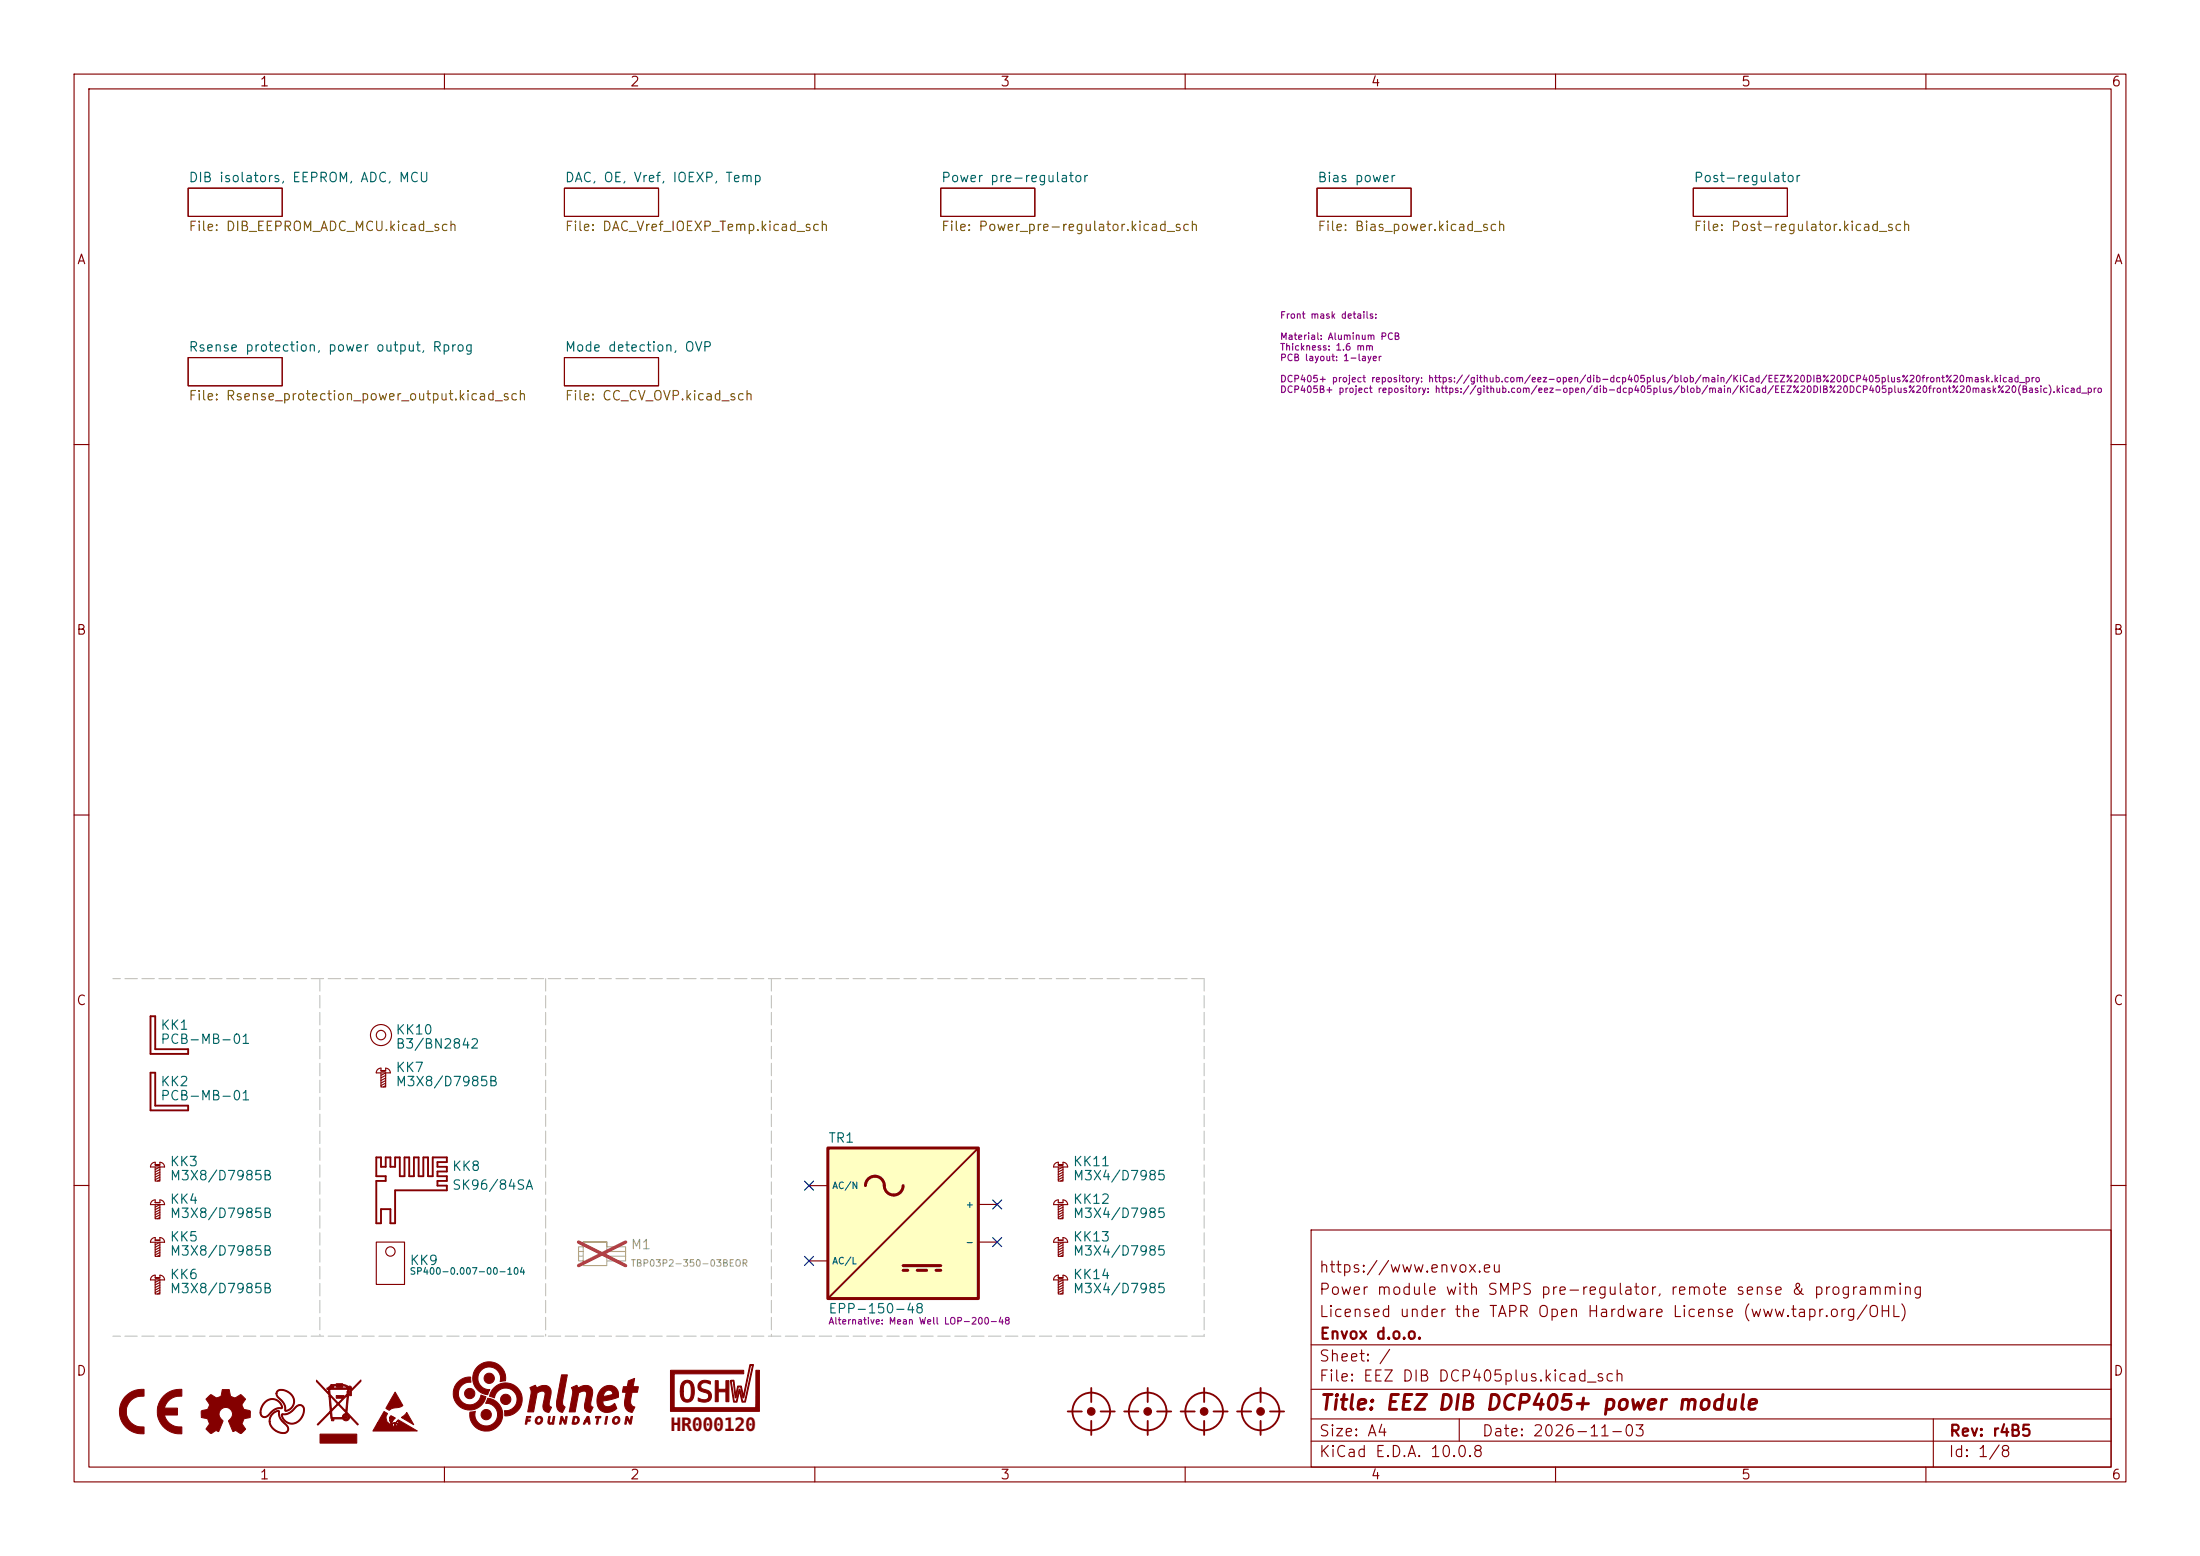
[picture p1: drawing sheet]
<svg xmlns="http://www.w3.org/2000/svg" width="297mm" height="210mm" viewBox="0 0 297 210" stroke-linecap="round" stroke-linejoin="round" font-family="sans-serif">
<g fill="none" stroke="#840000" stroke-width=".15">
<path d="M10 10h277v190h-277zM12 12h273v186h-273zM60 10v2M110 10v2M160 10v2M210 10v2M260 10v2M25.4 25.4h12.7v3.8h-12.7zM76.2 25.4h12.7v3.8h-12.7zM127 25.4h12.7v3.8h-12.7zM177.8 25.4h12.7v3.8h-12.7zM228.6 25.4h12.7v3.8h-12.7z"/>
<path d="M25.4 48.3h12.7v3.8h-12.7zM76.2 48.3h12.7v3.8h-12.7zM10 60h2M285 60h2M10 110h2M285 110h2M20.9 157.5v1.9h.7v-1.9l-.6 .3M21 157.2l-.1-.3a.64 .64 0 0 0-.6 .6h1.9a.65 .65 0 0 0-.6-.6v.3M21 157.2h.6zM21.6 159.2l-.3 .2M21.6 157.9l-.6 .3M21.6 158.2l-.6 .3"/>
<path d="M21.6 158.9l-.6 .3M21.6 158.5l-.6 .4M142.9 157.5v1.9h.6v-1.9l-.6 .3M142.9 157.2v-.3a.64 .64 0 0 0-.7 .6h1.9a.65 .65 0 0 0-.6-.6v.3M142.9 157.2h.6zM143.5 159.2l-.3 .2M143.5 157.9l-.6 .3M143.5 158.2l-.6 .3M143.5 158.9l-.6 .3M143.5 158.5l-.6 .4M10 160h2M20.9 172.7v1.9h.7v-1.9l-.6 .4"/>
<path d="M20.9 167.7v1.9h.7v-1.9l-.6 .3M20.9 162.6v1.9h.7v-1.9l-.6 .3M21 167.4l-.1-.4a.64 .64 0 0 0-.6 .7h1.9a.65 .65 0 0 0-.6-.7v.4M21 172.5h.6zM21 167.4h.6zM21 162.3h.6zM21.6 174.5l-.3 .1M21.6 169.4l-.3 .2M21.6 164.3l-.3 .2M21.6 173.1l-.6 .3M21.6 173.4l-.6 .4M21.6 174.1l-.6 .4"/>
<path d="M21.6 168l-.6 .3M21.6 168.4l-.6 .3M21.6 169l-.6 .4M21.6 162.9l-.6 .4M21.6 163.3l-.6 .3M21.6 164l-.6 .3M21.6 173.8l-.6 .3M21.6 168.7l-.6 .3M21.6 163.6l-.6 .4M21.6 172.1a.65 .65 0 0 1 .6 .6h-1.9a.64 .64 0 0 1 .6-.6l.1 .4M21.6 161.9a.65 .65 0 0 1 .6 .7h-1.9a.64 .64 0 0 1 .6-.7l.1 .4M21.6 162v.3"/>
<path d="M21.6 172.1v.4M142.9 172.7v1.9h.6v-1.9l-.6 .4M142.9 162.6v1.9h.6v-1.9l-.6 .3M142.9 167.7v1.9h.6v-1.9l-.6 .3M142.9 167.4v-.4a.64 .64 0 0 0-.7 .7h1.9a.65 .65 0 0 0-.6-.7v.4M142.9 172.5h.6zM142.9 162.3h.6zM142.9 167.4h.6zM143.5 174.5l-.3 .1M143.5 164.3l-.3 .2M143.5 169.4l-.3 .2M143.5 173.1l-.6 .3"/>
<path d="M143.5 173.4l-.6 .4M143.5 174.1l-.6 .4M143.5 162.9l-.6 .4M143.5 163.3l-.6 .3M143.5 164l-.6 .3M143.5 168l-.6 .3M143.5 168.4l-.6 .3M143.5 169l-.6 .4M143.5 173.8l-.6 .3M143.5 163.6l-.6 .4M143.5 168.7l-.6 .3M143.5 172.1a.65 .65 0 0 1 .6 .6h-1.9a.64 .64 0 0 1 .7-.6v.4"/>
<path d="M143.5 161.9a.65 .65 0 0 1 .6 .7h-1.9a.64 .64 0 0 1 .7-.7v.4M143.5 162v.3M143.5 172.1v.4M177 166h108v32h-108zM285 160h2M60 198v2M110 198v2M160 198v2M177 194.5h108M177 191.5h108M177 187.5h108M177 181.5h108"/>
<path d="M197 191.5v3M210 198v2M260 198v2M261 191.5v6.5"/>
</g>
<g fill="#840000" stroke="#840000" stroke-width=".14">
<path d="M28.1 188.5a.39 .39 0 0 1 .3-.3 .39 .39 0 0 1 .4 .2 .65 .65 0 0 0 1.1-.1l.1-.8h.9l.1 .5a.65 .65 0 0 0 .4 .6 .65 .65 0 0 0 .7-.2 .38 .38 0 0 1 .4-.2 .38 .38 0 0 1 .3 .3l.4 .3-.4 .6a.64 .64 0 0 0 0 .7 .64 .64 0 0 0 .7 .2l.3 .2v.8l-.6 .1a.45 .45 0 0 0-.4 .5l-.1 .3 .5 .7-.3 .3a.41 .41 0 0 1-.3 .3 .41 .41 0 0 1-.4-.2l-.4-.2-.4 .1-.6-1.4a.94 .94 0 0 0 .4-1.5 .94 .94 0 0 0-1.5 .1 .99 .99 0 0 0 .4 1.4l-.6 1.4-.4-.1-.6 .4-.7-.6 .5-.7-.1-.3a.54 .54 0 0 0-.7-.5l-.3-.1v-.8l.1-.1 .3-.1a.64 .64 0 0 0 .6-.4 .64 .64 0 0 0-.2-.7l-.2-.4z"/>
<path d="M92.2 186.5a.95 .95 0 0 1 1.1-.1 .95 .95 0 0 1 .4 1 1.79 1.79 0 0 1-.5 1.8h-.5a.94 .94 0 0 1-.8-1l-.1-.4h.4l.1 .5a.53 .53 0 0 0 .5 .6 .53 .53 0 0 0 .5-.6v-.3a1.4 1.4 0 0 0-.3-1.3 .64 .64 0 0 0-.7 .8l-.1 .3h-.4l.1-.8z"/>
<path d="M94.5 186.5a1.12 1.12 0 0 1 1.4 0v.3l-.2-.1a.71 .71 0 0 0-1.1 .4 .72 .72 0 0 0 .8 .5 .86 .86 0 0 1 .6 1.1 .86 .86 0 0 1-1.1 .5l-.6-.1v-.4a1.03 1.03 0 0 0 1.3 0 .53 .53 0 0 0 0-.6 .53 .53 0 0 0-.5-.2 .8 .8 0 0 1-.8-.5 .8 .8 0 0 1 .2-.9z"/>
<path d="M96.6 186.3h.4v1.2h1v-1.2h.4v2.9h-.4v-1.4h-1v1.4h-.4z"/>
<path d="M98.6 186.4l.5-.1 .2 1.9 .3-1.1h.4h.1l.3 1.2 .8-4.1h.5l-1.1 5h-.4l-.4-1.4-.3 1.4h-.2a.22 .22 0 0 1-.3 0 .22 .22 0 0 1 0-.3l-.4-2.5h.1l.4 2.5a.19 .19 0 0 0 .2 .2 .19 .19 0 0 0 .2-.2l.3-1.4 .4 1.2a.29 .29 0 0 0 0 .3 .29 .29 0 0 0 .3 .1l1.1-4.8a.3 .3 0 0 0-.4 .4l-.8 4-.1-.1-.3-1.4h-.3l-.2 1a.35 .35 0 0 1-.2 .5l-.3-2.3z"/>
<path d="M90.5 184.9h9.9v.5h-9.4v4.6h11v-5.1h.5v5.6h-12z"/>
<path d="M16.9 188.5a3.1 3.1 0 0 1 2.5-1v.9a2.1 2.1 0 0 0-2.3 2.1 2.1 2.1 0 0 0 2.3 2.1v.9a3 3 0 0 1-3-1.6 3 3 0 0 1 .5-3.4z"/>
<path d="M22.1 188.4a3.1 3.1 0 0 1 2.4-.9v.9a2.12 2.12 0 0 0-2.3 1.6h1.8v1h-1.8a2.12 2.12 0 0 0 2.3 1.6v.9a3 3 0 0 1-3-1.7 3 3 0 0 1 .6-3.4z"/>
</g>
<g fill="none" stroke="#840000" stroke-width=".25">
<path d="M20.3 137.2h.7v4.4h4.4v.6h-5.1zM20.3 144.8h.7v4.4h4.4v.7h-5.1zM144.1 190.5h1.9M147.3 187.3v1.9M147.3 191.8v1.9M148.6 190.5h1.9M151.8 190.5h1.9M154.9 187.3v1.9M154.9 191.8v1.9M156.2 190.5h1.9M159.4 190.5h1.9M162.6 187.3v1.9"/>
<path d="M162.6 191.8v1.9M163.8 190.5h1.9M167 190.5h1.9M170.2 187.3v1.9M170.2 191.8v1.9M171.4 190.5h2"/>
<circle cx="147.3" cy="190.5" r="2.54"/>
<circle cx="154.9" cy="190.5" r="2.54"/>
<circle cx="162.6" cy="190.5" r="2.54"/>
<circle cx="170.2" cy="190.5" r="2.54"/>
</g>
<g fill="#840000" stroke="#840000" stroke-width=".15">
<circle cx="170.2" cy="190.5" r=".51"/>
<circle cx="154.9" cy="190.5" r=".51"/>
<circle cx="162.6" cy="190.5" r=".51"/>
<circle cx="147.3" cy="190.5" r=".51"/>
</g>
<path d="M78.1 168.9h.6M78.1 169.5h.6M78.7 167.6h3.2zM81.9 168.3h2.6v1.9h-2.6v.6h-3.2v-3.2v.7h-.6v1.9h.6M81.9 167.6v.7zM81.9 168.9h2.6M81.9 169.5h2.6M81.9 168.3v1.9" fill="none" stroke="#a1a1a1" stroke-width=".15"/>
<path d="M78.1 167.6l6.4 3.2M84.5 167.6l-6.4 3.2" fill="none" stroke="#e12e31" stroke-width=".46"/>
<path d="M111.8 154.9h20.3v20.4h-20.3z" fill="#ffffc2"/>
<path d="M111.8 154.9h20.3v20.4h-20.3zM116.8 160a1.29 1.29 0 0 1 1.4-1.2 1.29 1.29 0 0 1 1.2 1.4 1.27 1.27 0 0 0 1.4 1.1 1.27 1.27 0 0 0 1.1-1.3M121.9 170.8h5.1M121.9 171.5h.7M123.8 171.5h1.3M126.4 171.5h.6" fill="none" stroke="#840000" stroke-width=".41"/>
<path d="M50.8 156.2h.6v1.3h.7v-1.3h.6v1.3h.6v-1.3h.7v2.6h.6v-2.6h.6v2.6h.7v-2.6h.6v2.6h.6v-2.6h.7v2.6h.6v-2.6h1.9v.6h-1.2v.7h1.2v.6h-1.2v.7h1.2v.6h-1.2v.6h1.2v.7h-7v4.4h-.6v-1.9h-1.3v1.9h-.6v-5.7h1.3v-.6h-1.3zM132.1 154.9l-20.3 20.4" fill="none" stroke="#840000" stroke-width=".25"/>
<g fill="none" stroke="#840000" stroke-width=".15">
<path d="M51.4 144.8v1.9h.7v-1.9M51.4 144.5v-.3a.64 .64 0 0 0-.6 .6h1.9a.65 .65 0 0 0-.6-.6v.3M51.4 144.5h.7zM52.1 146.5l-.4 .2M52.1 145.2l-.7 .3M52.1 145.5l-.7 .3M52.1 146.2l-.7 .3M52.1 145.8l-.7 .4M52.1 144.8l-.7 .3M50.8 167.6h3.8v5.8h-3.8zM109.2 170.2h2.6M109.2 160h2.6"/>
<path d="M132.1 162.6h2.5M132.1 167.6h2.5"/>
<circle cx="51.4" cy="139.7" r=".63"/>
<circle cx="51.4" cy="139.7" r="1.42"/>
<circle cx="52.7" cy="168.9" r=".63"/>
</g>
<g fill="#840000" stroke="#840000" stroke-width=".14">
<path d="M61.8 186.6a2.14 2.14 0 0 1 1.7-.7l.1 .7a1.54 1.54 0 0 0-1.7 1.3 1.54 1.54 0 0 0 1.3 1.7 1.54 1.54 0 0 0 1.7-1.3l.7 .2a2.21 2.21 0 0 1-3.2 1.6 2.21 2.21 0 0 1-.6-3.5z"/>
<path d="M63.4 190.6l.8-.1a1.53 1.53 0 0 0 1.2 1.9 1.53 1.53 0 0 0 1.8-1.4 1.53 1.53 0 0 0-1.6-1.6l.2-.7a2.22 2.22 0 0 1 2 2.5 2.22 2.22 0 0 1-2.5 1.9 2.22 2.22 0 0 1-1.9-2.5z"/>
<path d="M64.5 184.4a2.23 2.23 0 0 1 2.6-.3 2.23 2.23 0 0 1 1.1 2.3l-.7 .1a1.53 1.53 0 0 0-1.2-2 1.53 1.53 0 0 0-1.8 1.4 1.53 1.53 0 0 0 1.6 1.7l-.2 .6a2.16 2.16 0 0 1-2-1.5 2.16 2.16 0 0 1 .6-2.3z"/>
<path d="M66.7 187.2a2.23 2.23 0 0 1 3.7 .9 2.23 2.23 0 0 1-2.3 3v-.7a1.54 1.54 0 0 0 1.7-1.3 1.54 1.54 0 0 0-1.3-1.7 1.54 1.54 0 0 0-1.8 1.3l-.6-.3 .2-.6z"/>
<path d="M71.1 191.2h.6l-.1 .2h-.3l-.1 .2h.4v.2h-.4l-.1 .4h-.2z"/>
<path d="M72.5 191.3a.52 .52 0 0 1 .8 .3 .52 .52 0 0 1-.7 .6 .42 .42 0 0 1-.3-.4h.2a.32 .32 0 0 0 .4 .2 .32 .32 0 0 0 .1-.5l-.1-.1a.36 .36 0 0 0-.4 .4h-.2z"/>
<path d="M71.5 187.3l.8-.3 .1 .3a1.32 1.32 0 0 1 1.9 .1 4.8 4.8 0 0 1-.2 2l.1 .3 .3 .2-.4 .7a.79 .79 0 0 1-.7-.4 .79 .79 0 0 1 0-.8v-.3a1.42 1.42 0 0 0 0-1.3h-.2a.67 .67 0 0 0-.8 .8l-.4 2h-.8l.3-1.3a3 3 0 0 0 .1-2z"/>
<path d="M74.1 191.2h.2a.7 .7 0 0 0 0 .8l.3-.1 .1-.7h.2l-.1 1h-.2a.42 .42 0 0 1-.6-.2z"/>
<path d="M75.8 185.6h.8l-.5 2.5a2.89 2.89 0 0 0 0 1.6l.2 .2-.3 .7a.79 .79 0 0 1-.9-1z"/>
<path d="M75.7 191.2h.2l.4 .7 .1-.7h.2l-.2 1h-.2l-.3-.7-.2 .7h-.2z"/>
<path d="M77.4 191.2a.57 .57 0 0 1 .8 .5 .57 .57 0 0 1-.8 .5h-.2l.1-.1 .2-.1a.36 .36 0 0 0 .5-.2 .36 .36 0 0 0-.4-.4l-.1 .6h-.2z"/>
<path d="M79.3 191.2h.2l.1 .8a.14 .14 0 0 1 0 .2 .14 .14 0 0 1-.1 0l-.1-.3h-.3l-.2 .3h-.1a.48 .48 0 0 1 .6-.4l-.1-.4-.1 .4h-.3z"/>
<path d="M77.1 187.3l.8-.3 .1 .3a1.33 1.33 0 0 1 1.9 .1l.1 .6-.2 1.2a.58 .58 0 0 0 .2 .8l-.2 .5a.54 .54 0 0 1-.9-.4v-.5l.2-1.1a.51 .51 0 0 0-.1-.7 .51 .51 0 0 0-.6 .1l-.3 .1-.5 2.6h-.8l.3-1.6a2.29 2.29 0 0 0 0-1.7z"/>
<path d="M80.4 191.2h.7v.2h-.3l-.1 .6a.13 .13 0 0 1 0 .2 .13 .13 0 0 1-.2 0 .13 .13 0 0 1 0-.2l.1-.6h-.2z"/>
<path d="M81.8 191.2h.2v.1l-.2 .9h-.1z"/>
<path d="M81.2 187.5a1.28 1.28 0 0 1 1.6-.4 1.28 1.28 0 0 1 .6 1.5l-1.9 .5a.59 .59 0 0 0 .1 .7 .59 .59 0 0 0 .8 0l.6-.4 .3 .7a1.53 1.53 0 0 1-1.9 .4 1.53 1.53 0 0 1-.8-1.8l.1-.2h.7l1.1-.2a.25 .25 0 0 0 .2-.2 .25 .25 0 0 0-.1-.3 .75 .75 0 0 0-.8 0 .75 .75 0 0 0-.4 .7h-.7l.1-.5z"/>
<path d="M82.8 191.4a.52 .52 0 0 1 .9 .1 .52 .52 0 0 1-.5 .7h-.1a.41 .41 0 0 1-.4-.4h.2a.33 .33 0 0 0 .5 .1 .33 .33 0 0 0-.1-.5h-.2l-.2 .4h-.2z"/>
<path d="M84.5 191.2h.2l.4 .6a.6 .6 0 0 1 .2-.6h.1l-.2 .7a.2 .2 0 0 1-.1 .3 .2 .2 0 0 1-.2-.2l-.2-.5-.2 .7h-.2z"/>
<path d="M84.8 186.4l.9-.4-.2 1.1 .7 .1-.2 .7h-.7l-.1 .7a.9 .9 0 0 0 .5 1.3l-.3 .7a.99 .99 0 0 1-1.1-1.3l.2-1.4h-.5v-.1l.2-.6 .5-.1z"/>
<path d="M53.3 187.9l1.1 1.8-.5 .2-1 .2-.3 .3-.5-.3z"/>
<path d="M51.8 190.5l.5 .3v.1a.87 .87 0 0 0-.1 .9l.1 .2 .2 .2 .1 .3 .4-.1 .1 .1 .2-.2a.18 .18 0 0 0 .2 .2 .18 .18 0 0 0 .1-.2 .18 .18 0 0 0-.2-.2l-.1 .2a.15 .15 0 0 0-.1-.2 .15 .15 0 0 0-.2 .1v.2h-.3l-.1-.8a.35 .35 0 0 1 .2-.5l-.1 .2v.2a.23 .23 0 0 0-.1 .3 .23 .23 0 0 0 .3 .1l-.1-.4v-.3l.1-.1a.37 .37 0 0 0 .1 .6v-.5l.1 .3v-.2l.3 .1-.4 .4-.1 .5 .3-.3h.3a.14 .14 0 0 0 .2 .2 .15 .15 0 0 0 0-.3 .14 .14 0 0 0-.2 .1h-.1l.4-.4 2.5 1.5h-6l.6-1h1.4l.2 .4v-.3l-.1-.1h-1.5z"/>
<path d="M54.2 191.3l.7-.7 1 1.7z"/>
<path d="M42.7 186.3l1.7 1.7-.1-.5h.2l.1 .7 1.1 1.2 .6-.7h-.9v-.3h1l.1 .1a.64 .64 0 0 1 .8-.3v-.3l-.2 .3h-.3l.2-.7h-2.9v-.2h2.8l-.2-.2-.4-.1v.2h-.9v-.2l-.4 .1v.2h-.3v-.1l-.4 .1 .3-.3h1.5v-.1l-1.5 .1 .1-.1 .7-.1h.9l.8 .3a.24 .24 0 0 1 .3 .2 .24 .24 0 0 1-.3 .3v.2h.1l1.5-1.6v.2l-1.3 1.4v.6h-.4l-.1 1.7a.7 .7 0 0 0 .3 .9l1.2 1.2-.1 .1-1.1-1.1a.53 .53 0 0 1-.4 .5 .53 .53 0 0 1-.6-.2h-1.1v.3h-.4l-.1-1.1-1.7 1.6h-.1l1.8-1.8h.2v.8h1.7v.1a.25 .25 0 0 0 .4 .1 .25 .25 0 0 0-.1-.5 .25 .25 0 0 0-.3 .3h-.3v-.2l.2-.2 .2-.1 .1-.2-1-1-.9 .9h-.2l-.2-2.1h.2l.1 1.9 .8-.8h.3l.9 .9 .2-2-1.1 1.1h-.3l-.9-1-.2-.1v-.2l-1.7-1.7z"/>
<path d="M43.2 193.6h5v1.2h-5z"/>
<path d="M35.8 189.2a1.35 1.35 0 0 1 1.4-.4 1.35 1.35 0 0 1 .9 1.3 2.08 2.08 0 0 0-1.9 1 .63 .63 0 0 1-.7 .2 .63 .63 0 0 1-.4-.6h.1a.57 .57 0 0 0 .6 .5 .57 .57 0 0 0 .5-.4 2.05 2.05 0 0 1 1.7-.9 1.34 1.34 0 0 0-1.2-1 1.34 1.34 0 0 0-1.4 .9l-.2 .9h-.1a2.04 2.04 0 0 1 .7-1.5z"/>
<path d="M36.8 190.7l.4-.2a.32 .32 0 0 1 .3-.2 .32 .32 0 0 1 .2 .2 2.23 2.23 0 0 0 1.1 1.9 .68 .68 0 0 1 0 .9 .68 .68 0 0 1-.8 .2 1.91 1.91 0 0 1-1.7-1.6h.2a1.71 1.71 0 0 0 2.2 1.3 .72 .72 0 0 0-.4-1.1 1.89 1.89 0 0 1-.7-1.6h-.1a1.37 1.37 0 0 0-1 1.4h-.2a1.45 1.45 0 0 1 .5-1.2z"/>
<path d="M37.4 187.7a1.62 1.62 0 0 1 2.3 1.7 1.13 1.13 0 0 1-1.2 1 1.87 1.87 0 0 0-1-1.8l-.2-.5h.1l.1 .3a2.3 2.3 0 0 1 1.1 1.9 1.26 1.26 0 0 0 1-1.2 1.26 1.26 0 0 0-.9-1.3 .9 .9 0 0 0-1.3 .2v.1h-.1z"/>
<path d="M38 190.9l.1-.1a2.02 2.02 0 0 0 1.9-1 .68 .68 0 0 1 .8-.1 .68 .68 0 0 1 .3 .8 1.68 1.68 0 0 1-2.3 1.6l-.6-.6-.2-.5h.1a1.37 1.37 0 0 0 1.3 1.1 1.37 1.37 0 0 0 1.4-1 .92 .92 0 0 0-.2-1.4h-.3l-.2 .2a2.02 2.02 0 0 1-1.9 1l-.2 .1z"/>
<circle cx="63.4" cy="188.1" r=".69"/>
<circle cx="65.6" cy="190.9" r=".7"/>
<circle cx="66" cy="186" r=".69"/>
<circle cx="68.3" cy="188.9" r=".69"/>
<circle cx="46.7" cy="191.3" r=".17"/>
</g>
<path d="M43.2 132.1v48.2M73.7 132.1v48.2M104.1 132.1v48.2M162.6 132.1h-147.4M162.6 132.1v48.2M162.6 180.3h-147.4" fill="none" stroke="#c2c2c2" stroke-width=".15" stroke-dasharray="1.7 .6"/>
<path d="M108.6 159.4l1.2 1.2M109.8 159.4l-1.2 1.2M108.6 169.6l1.2 1.2M109.8 169.6l-1.2 1.2M134 167l1.2 1.2M134 162l1.2 1.2M135.2 167l-1.2 1.2M135.2 162l-1.2 1.2" fill="none" stroke="#000084" stroke-width=".15"/>
<text font-size="2.5" fill="#840000" x="90.5" y="193.2">HR000120</text>
<text font-size="2" fill="#840000" x="178" y="190.8">Title: EEZ DIB DCP405+ power module</text>
<g font-size="1.5" fill="#840000">
<text x="178" y="172.1">https://www.envox.eu</text>
<text x="178" y="178.1">Licensed under the TAPR Open Hardware License (www.tapr.org/OHL)</text>
<text x="178" y="175.1">Power module with SMPS pre-regulator, remote sense &amp; programming</text>
<text x="178" y="184.1">Sheet: /</text>
<text x="178" y="181.1">Envox d.o.o.</text>
<text x="178" y="186.8">File: EEZ DIB DCP405plus.kicad_sch</text>
<text x="178" y="197">KiCad E.D.A. 10.0.8</text>
<text x="178" y="194.2">Size: A4</text>
<text x="200" y="194.2">Date: 2026-11-03</text>
<text x="263" y="197">Id: 1/8</text>
<text x="263" y="194.2">Rev: r4B5</text>
</g>
<g font-size="1.3" fill="#840000">
<text x="35" y="12">1</text>
<text x="85" y="12">2</text>
<text x="135" y="12">3</text>
<text x="185" y="12">4</text>
<text x="235" y="12">5</text>
<text x="285" y="12">6</text>
<text x="10.3" y="36">A</text>
<text x="285.3" y="36">A</text>
<text x="10.2" y="86">B</text>
<text x="285.2" y="86">B</text>
<text x="10.2" y="136">C</text>
<text x="285.2" y="136">C</text>
<text x="10.2" y="186">D</text>
<text x="285.2" y="186">D</text>
<text x="35" y="200">1</text>
<text x="85" y="200">2</text>
<text x="135" y="200">3</text>
<text x="185" y="200">4</text>
<text x="235" y="200">5</text>
<text x="285" y="200">6</text>
</g>
<g font-size="1.3" fill="#006464">
<text x="25.4" y="24.9">DIB isolators, EEPROM, ADC, MCU</text>
<text x="76.2" y="24.9">DAC, OE, Vref, IOEXP, Temp</text>
<text x="127" y="24.9">Power pre-regulator</text>
<text x="177.8" y="24.9">Bias power</text>
<text x="228.6" y="24.9">Post-regulator</text>
<text x="25.4" y="47.8">Rsense protection, power output, Rprog</text>
<text x="76.2" y="47.8">Mode detection, OVP</text>
<text x="21.6" y="139.3">KK1</text>
<text x="21.6" y="141.2">PCB-MB-01</text>
<text x="53.3" y="139.9">KK10</text>
<text x="53.3" y="141.8">B3/BN2842</text>
<text x="21.6" y="146.9">KK2</text>
<text x="21.6" y="148.8">PCB-MB-01</text>
<text x="53.3" y="145">KK7</text>
<text x="53.3" y="146.9">M3X8/D7985B</text>
<text x="111.7" y="154.5">TR1</text>
<text x="22.8" y="157.7">KK3</text>
<text x="22.8" y="159.6">M3X8/D7985B</text>
<text x="60.9" y="158.4">KK8</text>
<text x="60.9" y="160.9">SK96/84SA</text>
<text x="144.8" y="157.7">KK11</text>
<text x="144.8" y="159.6">M3X4/D7985</text>
<text x="22.8" y="167.9">KK5</text>
<text x="22.8" y="162.8">KK4</text>
<text x="22.8" y="164.7">M3X8/D7985B</text>
<text x="144.8" y="162.8">KK12</text>
<text x="144.8" y="164.7">M3X4/D7985</text>
<text x="144.8" y="167.9">KK13</text>
<text x="22.8" y="173">KK6</text>
<text x="22.8" y="169.8">M3X8/D7985B</text>
<text x="55.2" y="171.1">KK9</text>
<text x="144.8" y="173">KK14</text>
<text x="144.8" y="169.8">M3X4/D7985</text>
<text x="22.8" y="174.9">M3X8/D7985B</text>
<text x="111.7" y="177.6">EPP-150-48</text>
<text x="144.8" y="174.9">M3X4/D7985</text>
</g>
<g font-size="1.3" fill="#725600">
<text x="25.4" y="31.5">File: DIB_EEPROM_ADC_MCU.kicad_sch</text>
<text x="76.2" y="31.5">File: DAC_Vref_IOEXP_Temp.kicad_sch</text>
<text x="127" y="31.5">File: Power_pre-regulator.kicad_sch</text>
<text x="177.8" y="31.5">File: Bias_power.kicad_sch</text>
<text x="228.6" y="31.5">File: Post-regulator.kicad_sch</text>
<text x="25.4" y="54.4">File: Rsense_protection_power_output.kicad_sch</text>
<text x="76.2" y="54.4">File: CC_CV_OVP.kicad_sch</text>
</g>
<text font-size="1.3" fill="#989898" x="85.1" y="168.9">M1</text>
<g font-size=".9" fill="#840084">
<text x="172.7" y="43.2">Front mask details:</text>
<text x="172.7" y="46.1">Material: Aluminum PCB</text>
<text x="172.7" y="47.5">Thickness: 1.6 mm</text>
<text x="172.7" y="48.9">PCB layout: 1-layer</text>
<text x="172.7" y="51.8">DCP405+ project repository: https://github.com/eez-open/dib-dcp405plus/blob/main/KiCad/EEZ%20DIB%20DCP405plus%20front%20mask.kicad_pro</text>
<text x="172.7" y="53.2">DCP405B+ project repository: https://github.com/eez-open/dib-dcp405plus/blob/main/KiCad/EEZ%20DIB%20DCP405plus%20front%20mask%20(Basic).kicad_pro</text>
<text x="111.8" y="179">Alternative: Mean Well LOP-200-48</text>
</g>
<g font-size=".9" fill="#006464">
<text x="112.3" y="160.7">AC/N</text>
<text x="130.3" y="163.2">+</text>
<text x="55.2" y="172.2">SP400-0.007-00-104</text>
<text x="112.3" y="170.9">AC/L</text>
<text x="130.3" y="168.3">-</text>
</g>
<text font-size=".9" fill="#989898" x="85.1" y="171.2">TBP03P2-350-03BEOR</text>
</svg>
